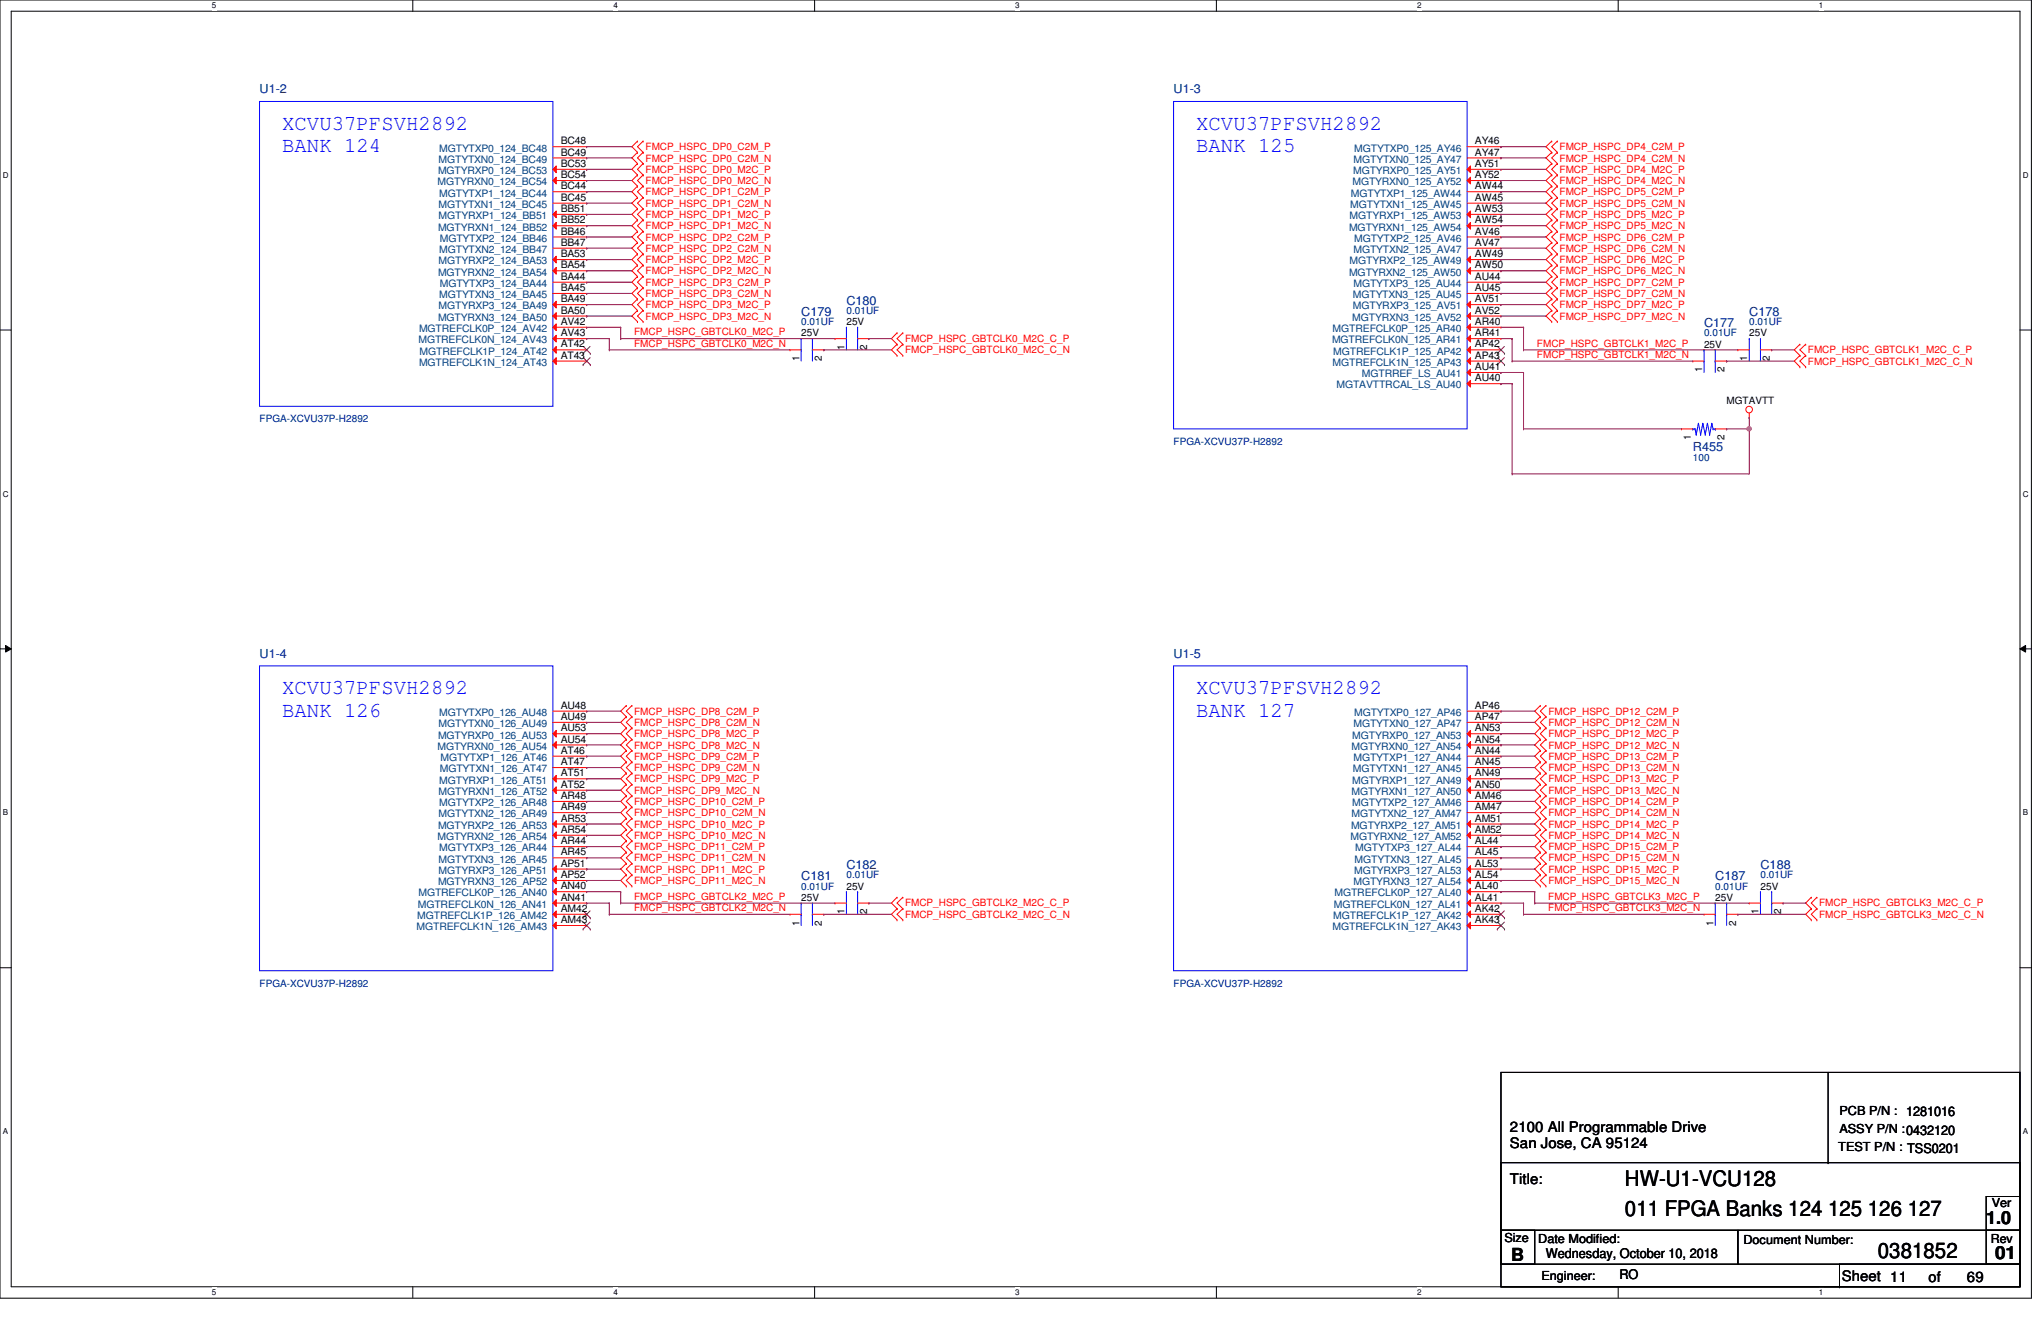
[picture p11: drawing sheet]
<svg xmlns="http://www.w3.org/2000/svg" width="432mm" height="279mm" viewBox="0 0 432 279" stroke-linecap="round" stroke-linejoin="round" font-family="sans-serif">
<path d="M0 0h429.8v274.6h-429.8zM2.4 2.4h425v269.8h-425z" fill="none" stroke="#000" stroke-width=".21"/>
<g fill="#fff">
<path d="M44.8 .3h1v1.9h-1z"/>
<path d="M44.8 272.4h1v1.9h-1z"/>
</g>
<path d="M87.3 0v2.4M87.3 272.2v2.3" fill="none" stroke="#000" stroke-width=".21"/>
<g fill="#fff">
<path d="M129.8 .3h.9v1.9h-.9z"/>
<path d="M129.8 272.4h.9v1.9h-.9z"/>
</g>
<path d="M172.3 0v2.4M172.3 272.2v2.3" fill="none" stroke="#000" stroke-width=".21"/>
<g fill="#fff">
<path d="M214.8 .3h.9v1.9h-.9z"/>
<path d="M214.8 272.4h.9v1.9h-.9z"/>
</g>
<path d="M257.3 0v2.4M257.3 272.2v2.3" fill="none" stroke="#000" stroke-width=".21"/>
<g fill="#fff">
<path d="M299.8 .3h.9v1.9h-.9z"/>
<path d="M299.8 272.4h.9v1.9h-.9z"/>
</g>
<path d="M342.3 0v2.4M342.3 272.2v2.3" fill="none" stroke="#000" stroke-width=".21"/>
<g fill="#fff">
<path d="M384.8 .3h.9v1.9h-.9z"/>
<path d="M384.8 272.4h.9v1.9h-.9z"/>
<path d="M.6 36.1h1.2v1.9h-1.2z"/>
<path d="M427.9 36.1h1.3v1.9h-1.3z"/>
<path d="M.6 103.5h1.2v1.9h-1.2z"/>
<path d="M427.9 103.5h1.3v1.9h-1.3z"/>
</g>
<path d="M0 69.8h2.4M427.4 69.8h2.3" fill="none" stroke="#000" stroke-width=".21"/>
<g fill="#fff">
<path d="M.6 170.9h1.1v1.9h-1.1z"/>
<path d="M427.9 170.9h1.2v1.9h-1.2z"/>
</g>
<path d="M0 137.2h2.4M1.2 136.5l1.2 .7-1.2 .7zM427.4 137.2l1.1-.7v1.4zM427.4 137.2h2.3" fill="none" stroke="#000" stroke-width=".21"/>
<path d="M1.2 136.5l1.2 .7-1.2 .7zM427.4 137.2l1.1-.7v1.4z" fill="#000"/>
<g fill="#fff">
<path d="M.6 238.4h1.1v1.9h-1.1z"/>
<path d="M427.9 238.4h1.2v1.9h-1.2z"/>
</g>
<g fill="none" stroke="#000" stroke-width=".21">
<path d="M0 204.7h2.4M427.4 204.7h2.3M317.5 226.8h109.9v45.4h-109.9zM386.8 226.8v19.1M317.5 245.9h109.9v14.3h-109.9zM386.8 245.9h.1M420.2 253.1h7.2v7.1h-7.2zM317.5 260.2h50.2v7.2h-50.2zM317.5 260.2h7.2v7.2h-7.2zM317.5 272.2h71.7M367.7 260.2h59.7v7.2h-59.7zM389.2 267.4h38.2v4.8h-38.2z"/>
<path d="M389.2 272.2h.1M420.2 260.2h7.2v7.2h-7.2z"/>
</g>
<g fill="none" stroke="#f00" stroke-width=".21">
<path d="M134.9 32.2h.1M134.9 34.6h.1M134.9 37h.1M134.9 39.4h.1M134.9 29.8h.1M134.9 32.2l-1.2 1.2 1.2 1.2M134.9 34.6l-1.2 1.2 1.2 1.2M134.9 37l-1.2 1.2 1.2 1.2M134.9 29.8l-1.2 1.2 1.2 1.2M134.9 39.4l-1.2 1.2 1.2 1.2M136.1 34.6h.1M136.1 32.2h.1"/>
<path d="M136.1 37h.1M136.1 39.4h.1M136.1 29.8h.1M136.1 32.2l-1.2 1.2 1.2 1.2M136.1 34.6l-1.2 1.2 1.2 1.2M136.1 37l-1.2 1.2 1.2 1.2M136.1 29.8l-1.2 1.2 1.2 1.2M136.1 39.4l-1.2 1.2 1.2 1.2M328.3 37h.1M328.3 39.4h.1M328.3 29.8h.1M328.3 32.2h.1"/>
<path d="M328.3 34.6h.1M328.3 37l-1.2 1.2 1.2 1.2M328.3 29.8l-1.2 1.2 1.2 1.2M328.3 32.2l-1.2 1.2 1.2 1.2M328.3 39.4l-1.2 1.2 1.2 1.2M328.3 34.6l-1.2 1.2 1.2 1.2M329.5 39.4h.1M329.5 37h.1M329.5 32.2h.1M329.5 29.8h.1M329.5 34.6h.1M329.5 37l-1.2 1.2 1.2 1.2"/>
<path d="M329.5 29.8l-1.2 1.2 1.2 1.2M329.5 32.2l-1.2 1.2 1.2 1.2M329.5 39.4l-1.2 1.2 1.2 1.2M329.5 34.6l-1.2 1.2 1.2 1.2M134.9 41.8h.1M134.9 44.2h.1M134.9 51.3h.1M134.9 53.7h.1M134.9 46.5h.1M134.9 48.9h.1M134.9 56.1h.1M134.9 58.5h.1"/>
<path d="M134.9 41.8l-1.2 1.2 1.2 1.2M134.9 51.3l-1.2 1.2 1.2 1.2M134.9 44.2l-1.2 1.1 1.2 1.2M134.9 46.5l-1.2 1.3 1.2 1.1M134.9 53.7l-1.2 1.2 1.2 1.2M134.9 56.1l-1.2 1.2 1.2 1.2M134.9 48.9l-1.2 1.2 1.2 1.2M134.9 58.5l-1.2 1.2 1.2 1.2M136.1 44.2h.1M136.1 41.8h.1M136.1 53.7h.1M136.1 51.3h.1"/>
<path d="M136.1 46.5h.1M136.1 48.9h.1M136.1 56.1h.1M136.1 58.5h.1M136.1 41.8l-1.2 1.2 1.2 1.2M136.1 51.3l-1.2 1.2 1.2 1.2M136.1 44.2l-1.2 1.1 1.2 1.2M136.1 46.5l-1.2 1.3 1.2 1.1M136.1 53.7l-1.2 1.2 1.2 1.2M136.1 56.1l-1.2 1.2 1.2 1.2M136.1 48.9l-1.2 1.2 1.2 1.2M136.1 58.5l-1.2 1.2 1.2 1.2"/>
<path d="M328.3 46.5h.1M328.3 48.9h.1M328.3 41.8h.1M328.3 44.2h.1M328.3 56.1h.1M328.3 58.5h.1M328.3 51.3h.1M328.3 53.7h.1M328.3 46.5l-1.2 1.3 1.2 1.1M328.3 41.8l-1.2 1.2 1.2 1.2M328.3 56.1l-1.2 1.2 1.2 1.2M328.3 48.9l-1.2 1.2 1.2 1.2"/>
<path d="M328.3 51.3l-1.2 1.2 1.2 1.2M328.3 44.2l-1.2 1.1 1.2 1.2M328.3 58.5l-1.2 1.2 1.2 1.2M328.3 53.7l-1.2 1.2 1.2 1.2M329.5 48.9h.1M329.5 46.5h.1M329.5 41.8h.1M329.5 44.2h.1M329.5 58.5h.1M329.5 56.1h.1M329.5 51.3h.1M329.5 53.7h.1"/>
<path d="M329.5 46.5l-1.2 1.3 1.2 1.1M329.5 41.8l-1.2 1.2 1.2 1.2M329.5 56.1l-1.2 1.2 1.2 1.2M329.5 48.9l-1.2 1.2 1.2 1.2M329.5 51.3l-1.2 1.2 1.2 1.2M329.5 44.2l-1.2 1.1 1.2 1.2M329.5 58.5l-1.2 1.2 1.2 1.2M329.5 53.7l-1.2 1.2 1.2 1.2M134.9 60.9h.1M134.9 63.2h.1M134.9 65.7h.1M134.9 68h.1"/>
<path d="M134.9 60.9l-1.2 1.2 1.2 1.1M134.9 63.2l-1.2 1.2 1.2 1.3M134.9 65.7l-1.2 1.1 1.2 1.2M136.1 63.2h.1M136.1 60.9h.1M136.1 65.7h.1M136.1 68h.1M136.1 60.9l-1.2 1.2 1.2 1.1M136.1 63.2l-1.2 1.2 1.2 1.3M136.1 65.7l-1.2 1.1 1.2 1.2M189.8 72.8h.1M189.8 75.2h.1"/>
<path d="M189.8 70.4h.1M189.8 72.8l-1.2 1.2 1.2 1.2M189.8 70.4l-1.2 1.2 1.2 1.2M191 75.2h.1M191 72.8h.1M191 70.4h.1M191 72.8l-1.2 1.2 1.2 1.2M191 70.4l-1.2 1.2 1.2 1.2M328.3 65.7h.1M328.3 68h.1M328.3 60.9h.1M328.3 63.2h.1"/>
<path d="M328.3 65.7l-1.2 1.1 1.2 1.2M328.3 60.9l-1.2 1.2 1.2 1.1M328.3 63.2l-1.2 1.2 1.2 1.3M329.5 68h.1M329.5 65.7h.1M329.5 60.9h.1M329.5 63.2h.1M329.5 65.7l-1.2 1.1 1.2 1.2M329.5 60.9l-1.2 1.2 1.2 1.1M329.5 63.2l-1.2 1.2 1.2 1.3M380.8 75.2h.1M380.8 77.6h.1"/>
<path d="M380.8 72.8h.1M380.8 75.2l-1.2 1.2 1.2 1.2M380.8 72.8l-1.2 1.2 1.2 1.2M382 77.6h.1M382 75.2h.1M382 72.8h.1M382 75.2l-1.2 1.2 1.2 1.2M382 72.8l-1.2 1.2 1.2 1.2M370.1 88.3h.1M370.1 87.4v.9M132.5 151.6h.1M132.5 154h.1"/>
<path d="M132.5 149.2h.1M132.5 156.4h.1M132.5 158.7h.1M132.5 151.6l-1.2 1.2 1.2 1.2M132.5 149.2l-1.2 1.2 1.2 1.2M132.5 156.4l-1.2 1.2 1.2 1.1M132.5 154l-1.2 1.2 1.2 1.2M132.5 158.7l-1.2 1.2 1.2 1.3M133.7 154h.1M133.7 151.6h.1M133.7 149.2h.1M133.7 158.7h.1"/>
<path d="M133.7 156.4h.1M133.7 151.6l-1.2 1.2 1.2 1.2M133.7 149.2l-1.2 1.2 1.2 1.2M133.7 156.4l-1.2 1.2 1.2 1.1M133.7 154l-1.2 1.2 1.2 1.2M133.7 158.7l-1.2 1.2 1.2 1.3M310.4 150.4h7.1M310.4 152.8h7.1M317.5 150.4h.1M317.5 152.8h.1M325.9 151.6h.1M325.9 154h.1"/>
<path d="M325.9 149.2h.1M325.9 156.4h.1M325.9 158.7h.1M325.9 151.6l-1.2 1.2 1.2 1.2M325.9 149.2l-1.2 1.2 1.2 1.2M325.9 156.4l-1.2 1.2 1.2 1.1M325.9 154l-1.2 1.2 1.2 1.2M325.9 158.7l-1.2 1.2 1.2 1.3M327.1 154h.1M327.1 151.6h.1M327.1 149.2h.1M327.1 158.7h.1"/>
<path d="M327.1 156.4h.1M327.1 151.6l-1.2 1.2 1.2 1.2M327.1 149.2l-1.2 1.2 1.2 1.2M327.1 156.4l-1.2 1.2 1.2 1.1M327.1 154l-1.2 1.2 1.2 1.2M327.1 158.7l-1.2 1.2 1.2 1.3M132.5 161.2h.1M132.5 163.5h.1M132.5 165.9h.1M132.5 168.3h.1M132.5 170.7h.1M132.5 173.1h.1"/>
<path d="M132.5 175.5h.1M132.5 177.8h.1M132.5 161.2l-1.2 1.1 1.2 1.2M132.5 165.9l-1.2 1.2 1.2 1.2M132.5 163.5l-1.2 1.2 1.2 1.2M132.5 170.7l-1.2 1.2 1.2 1.2M132.5 168.3l-1.2 1.2 1.2 1.2M132.5 175.5l-1.2 1.2 1.2 1.1M132.5 173.1l-1.2 1.2 1.2 1.2M132.5 177.8l-1.2 1.3 1.2 1.2M133.7 163.5h.1M133.7 161.2h.1"/>
<path d="M133.7 168.3h.1M133.7 165.9h.1M133.7 173.1h.1M133.7 170.7h.1M133.7 177.8h.1M133.7 175.5h.1M133.7 161.2l-1.2 1.1 1.2 1.2M133.7 165.9l-1.2 1.2 1.2 1.2M133.7 163.5l-1.2 1.2 1.2 1.2M133.7 170.7l-1.2 1.2 1.2 1.2M133.7 168.3l-1.2 1.2 1.2 1.2M133.7 175.5l-1.2 1.2 1.2 1.1"/>
<path d="M133.7 173.1l-1.2 1.2 1.2 1.2M133.7 177.8l-1.2 1.3 1.2 1.2M325.9 161.2h.1M325.9 163.5h.1M325.9 165.9h.1M325.9 168.3h.1M325.9 170.7h.1M325.9 173.1h.1M325.9 175.5h.1M325.9 177.8h.1M325.9 161.2l-1.2 1.1 1.2 1.2M325.9 165.9l-1.2 1.2 1.2 1.2"/>
<path d="M325.9 163.5l-1.2 1.2 1.2 1.2M325.9 170.7l-1.2 1.2 1.2 1.2M325.9 168.3l-1.2 1.2 1.2 1.2M325.9 175.5l-1.2 1.2 1.2 1.1M325.9 173.1l-1.2 1.2 1.2 1.2M325.9 177.8l-1.2 1.3 1.2 1.2M327.1 163.5h.1M327.1 161.2h.1M327.1 168.3h.1M327.1 165.9h.1M327.1 173.1h.1M327.1 170.7h.1"/>
<path d="M327.1 177.8h.1M327.1 175.5h.1M327.1 161.2l-1.2 1.1 1.2 1.2M327.1 165.9l-1.2 1.2 1.2 1.2M327.1 163.5l-1.2 1.2 1.2 1.2M327.1 170.7l-1.2 1.2 1.2 1.2M327.1 168.3l-1.2 1.2 1.2 1.2M327.1 175.5l-1.2 1.2 1.2 1.1M327.1 173.1l-1.2 1.2 1.2 1.2M327.1 177.8l-1.2 1.3 1.2 1.2M132.5 180.3h.1M132.5 182.6h.1"/>
<path d="M132.5 185h.1M132.5 187.4h.1M132.5 180.3l-1.2 1.1 1.2 1.2M132.5 185l-1.2 1.2 1.2 1.2M132.5 182.6l-1.2 1.2 1.2 1.2M133.7 182.6h.1M133.7 180.3h.1M133.7 187.4h.1M133.7 185h.1M133.7 180.3l-1.2 1.1 1.2 1.2M133.7 185l-1.2 1.2 1.2 1.2M133.7 182.6l-1.2 1.2 1.2 1.2"/>
<path d="M189.8 192.2h.1M189.8 194.6h.1M189.8 189.8h.1M189.8 192.2l-1.2 1.2 1.2 1.2M189.8 189.8l-1.2 1.2 1.2 1.2M191 194.6h.1M191 192.2h.1M191 189.8h.1M191 192.2l-1.2 1.2 1.2 1.2M191 189.8l-1.2 1.2 1.2 1.2M325.9 180.3h.1M325.9 182.6h.1"/>
<path d="M325.9 185h.1M325.9 187.4h.1M325.9 180.3l-1.2 1.1 1.2 1.2M325.9 185l-1.2 1.2 1.2 1.2M325.9 182.6l-1.2 1.2 1.2 1.2M327.1 182.6h.1M327.1 180.3h.1M327.1 187.4h.1M327.1 185h.1M327.1 180.3l-1.2 1.1 1.2 1.2M327.1 185l-1.2 1.2 1.2 1.2M327.1 182.6l-1.2 1.2 1.2 1.2"/>
<path d="M383.2 192.2h.1M383.2 194.6h.1M383.2 189.8h.1M383.2 192.2l-1.2 1.2 1.2 1.2M383.2 189.8l-1.2 1.2 1.2 1.2M384.4 194.6h.1M384.4 192.2h.1M384.4 189.8h.1M384.4 192.2l-1.2 1.2 1.2 1.2M384.4 189.8l-1.2 1.2 1.2 1.2"/>
<circle cx="370.1" cy="86.6" r=".7"/>
</g>
<path d="M248.3 140.8h62.1v64.5h-62.1z" fill="none" stroke="#00f" stroke-width=".21"/>
<path d="M310.4 155.2l.7-.7v1.4z" fill="#f00"/>
<path d="M310.4 155.2l.7-.7v1.4zM310.4 155.2h7.1M317.5 155.2h.1" fill="none" stroke="#f00" stroke-width=".21"/>
<path d="M310.4 157.6l.7-.8v1.5z" fill="#f00"/>
<path d="M310.4 157.6l.7-.8v1.5zM310.4 157.6h7.1M310.4 159.9h7.1M317.5 157.6h.1M317.5 159.9h.1M310.4 162.3h7.1M317.5 162.3h.1" fill="none" stroke="#f00" stroke-width=".21"/>
<path d="M310.4 164.7l.7-.7v1.4z" fill="#f00"/>
<path d="M310.4 164.7l.7-.7v1.4zM310.4 164.7h7.1M317.5 164.7h.1" fill="none" stroke="#f00" stroke-width=".21"/>
<path d="M310.4 167.1l.7-.7v1.5z" fill="#f00"/>
<path d="M310.4 167.1l.7-.7v1.5zM310.4 167.1h7.1M310.4 169.5h7.1M310.4 171.9h7.1M317.5 167.1h.1M317.5 169.5h.1M317.5 171.9h.1" fill="none" stroke="#f00" stroke-width=".21"/>
<path d="M310.4 174.3l.7-.7v1.4z" fill="#f00"/>
<path d="M310.4 174.3l.7-.7v1.4zM310.4 174.3h7.1M317.5 174.3h.1" fill="none" stroke="#f00" stroke-width=".21"/>
<path d="M310.4 176.7l.7-.8v1.5z" fill="#f00"/>
<path d="M310.4 176.7l.7-.8v1.5zM310.4 176.7h7.1M310.4 179.1h7.1M317.5 176.7h.1M317.5 179.1h.1M310.4 181.4h7.1M317.5 181.4h.1" fill="none" stroke="#f00" stroke-width=".21"/>
<path d="M310.4 183.8l.7-.7v1.4z" fill="#f00"/>
<path d="M310.4 183.8l.7-.7v1.4zM310.4 183.8h7.1M317.5 183.8h.1" fill="none" stroke="#f00" stroke-width=".21"/>
<path d="M310.4 186.2l.7-.7v1.4z" fill="#f00"/>
<path d="M310.4 186.2l.7-.7v1.4zM310.4 186.2h7.1M317.5 186.2h.1" fill="none" stroke="#f00" stroke-width=".21"/>
<path d="M310.4 188.6l.7-.7v1.4z" fill="#f00"/>
<path d="M310.4 188.6l.7-.7v1.4zM310.4 188.6h7.1M317.5 188.6h.1" fill="none" stroke="#f00" stroke-width=".21"/>
<path d="M310.4 191l.7-.7v1.4z" fill="#f00"/>
<path d="M310.4 191l.7-.7v1.4zM310.4 191h7.1M317.5 191h.1" fill="none" stroke="#f00" stroke-width=".21"/>
<path d="M310.4 193.4l.7-.7v1.4z" fill="#f00"/>
<path d="M310.4 193.4l.7-.7v1.4zM310.4 193.4h7.1M317.5 193.4h.1" fill="none" stroke="#f00" stroke-width=".21"/>
<path d="M316.8 194.1h.1M316.8 192.7l1.5 1.4M318.3 192.7l-1.5 1.4M318.3 194.1h.1" fill="none" stroke="#804000" stroke-width=".21"/>
<path d="M310.4 195.7l.7-.7v1.5z" fill="#f00"/>
<g fill="none" stroke="#f00" stroke-width=".21">
<path d="M355.7 90.7h.1M355.7 90.7h2.4M362.9 90.7h2.4M365.3 90.7h.1M117 150.4h7.1M117 152.8h7.1M124.1 150.4h.1M124.1 152.8h.1M176.7 191h.1M176.7 191h2.4M181.4 191h2.4M183.8 191h.1"/>
<path d="M310.4 195.7l.7-.7v1.5zM310.4 195.7h7.1M317.5 195.7h.1"/>
</g>
<path d="M316.8 196.5h.1M316.8 195l1.5 1.5M318.3 195l-1.5 1.5M318.3 196.5h.1" fill="none" stroke="#804000" stroke-width=".21"/>
<g fill="none" stroke="#00f" stroke-width=".21">
<path d="M358.1 90.7h.1M358.1 90.7h.5M358.6 90.7h.1M358.6 90.7l.3 1.2M358.9 91.9h.1M359.3 89.5h.1M359.3 89.5l-.4 2.4M359.3 89.5l.5 2.4M359.8 91.9h.1M360.3 89.5h.1M360.3 89.5l.5 2.4M360.3 89.5l-.5 2.4"/>
<path d="M360.8 91.9h.1M361.2 89.5h.1M361.2 89.5l.5 2.4M361.2 89.5l-.4 2.4M361.7 91.9h.1M362.2 89.5h.1M362.2 89.5l.2 1.2M362.2 89.5l-.5 2.4M362.4 90.7h.1M362.4 90.7h.5M362.9 90.7h.1M54.9 140.8h62.1v64.5h-62.1z"/>
<path d="M179.1 191h.1M179.1 188.6h.1M179.1 188.6v4.8M181.4 191h.1M181.4 188.6h.1M181.4 188.6v4.8"/>
</g>
<path d="M117 155.2l.7-.7v1.4z" fill="#f00"/>
<path d="M117 155.2l.7-.7v1.4zM117 155.2h7.1M124.1 155.2h.1" fill="none" stroke="#f00" stroke-width=".21"/>
<path d="M117 157.6l.7-.8v1.5z" fill="#f00"/>
<path d="M117 157.6l.7-.8v1.5zM117 157.6h7.1M117 159.9h7.1M124.1 157.6h.1M124.1 159.9h.1M117 162.3h7.1M124.1 162.3h.1" fill="none" stroke="#f00" stroke-width=".21"/>
<path d="M117 164.7l.7-.7v1.4z" fill="#f00"/>
<path d="M117 164.7l.7-.7v1.4zM117 164.7h7.1M124.1 164.7h.1" fill="none" stroke="#f00" stroke-width=".21"/>
<path d="M117.7 166.4v1.5l-.7-.8z" fill="#f00"/>
<path d="M117 167.1h7.1M117 169.5h7.1M117 171.9h7.1M117.7 166.4v1.5l-.7-.8zM124.1 167.1h.1M124.1 169.5h.1M124.1 171.9h.1" fill="none" stroke="#f00" stroke-width=".21"/>
<path d="M117 174.3l.7-.7v1.4z" fill="#f00"/>
<path d="M117 174.3l.7-.7v1.4zM117 174.3h7.1M124.1 174.3h.1" fill="none" stroke="#f00" stroke-width=".21"/>
<path d="M117.7 175.9v1.5l-.7-.7z" fill="#f00"/>
<path d="M117 176.7h7.1M117 179.1h7.1M117.7 175.9v1.5l-.7-.7zM124.1 176.7h.1M124.1 179.1h.1M117 181.4h7.1M124.1 181.4h.1" fill="none" stroke="#f00" stroke-width=".21"/>
<path d="M117 183.8l.7-.7v1.4z" fill="#f00"/>
<path d="M117 183.8l.7-.7v1.4zM117 183.8h7.1M124.1 183.8h.1" fill="none" stroke="#f00" stroke-width=".21"/>
<path d="M117.7 185.5v1.4l-.7-.7z" fill="#f00"/>
<path d="M117 186.2h7.1M117.7 185.5v1.4l-.7-.7zM124.1 186.2h.1" fill="none" stroke="#f00" stroke-width=".21"/>
<path d="M117 188.6l.7-.7v1.4z" fill="#f00"/>
<path d="M117 188.6l.7-.7v1.4zM117 188.6h7.1M124.1 188.6h.1" fill="none" stroke="#f00" stroke-width=".21"/>
<path d="M117 191l.7-.7v1.4z" fill="#f00"/>
<path d="M117 191l.7-.7v1.4zM117 191h7.1M124.1 191h.1" fill="none" stroke="#f00" stroke-width=".21"/>
<path d="M117 193.4l.7-.7v1.4z" fill="#f00"/>
<path d="M117 193.4l.7-.7v1.4zM117 193.4h7.1M124.1 193.4h.1" fill="none" stroke="#f00" stroke-width=".21"/>
<path d="M123.4 194.1h.1M123.4 192.7l1.5 1.4M124.8 192.7l-1.4 1.4M124.9 194.1h.1" fill="none" stroke="#804000" stroke-width=".21"/>
<path d="M117.7 195v1.5l-.7-.8z" fill="#f00"/>
<g fill="none" stroke="#f00" stroke-width=".21">
<path d="M310.4 31h7.1M310.4 33.4h7.1M317.5 31h.1M317.5 33.4h.1M176.7 71.6h.1M176.7 71.6h2.4M181.4 71.6h2.4M183.8 71.6h.1M117 195.7h7.1M117.7 195v1.5l-.7-.8zM124.1 195.7h.1M167.1 193.4h.1"/>
<path d="M167.1 193.4h2.4M171.9 193.4h2.4M174.3 193.4h.1M370.1 191h.1M370.1 191h2.3M374.8 191h2.4M377.2 191h.1"/>
</g>
<path d="M123.4 196.5h.1M123.4 195l1.5 1.5M124.8 195l-1.4 1.5M124.9 196.5h.1" fill="none" stroke="#804000" stroke-width=".21"/>
<g fill="none" stroke="#00f" stroke-width=".21">
<path d="M248.3 21.5h62.1v69.2h-62.1zM179.1 71.6h.1M179.1 69.2h.1M179.1 69.2v4.8M181.4 71.6h.1M181.4 69.2h.1M181.4 69.2v4.8M169.5 193.4h.1M169.5 191h.1M169.5 191v4.7M171.9 193.4h.1M171.9 191h.1"/>
<path d="M171.9 191v4.7M372.4 191h.1M372.4 188.6h.1M372.4 188.6v4.8M374.8 191h.1M374.8 188.6h.1M374.8 188.6v4.8"/>
</g>
<path d="M310.4 35.8l.7-.7v1.4z" fill="#f00"/>
<path d="M310.4 35.8l.7-.7v1.4zM310.4 35.8h7.1M317.5 35.8h.1" fill="none" stroke="#f00" stroke-width=".21"/>
<path d="M310.4 38.2l.7-.7v1.4z" fill="#f00"/>
<path d="M310.4 38.2l.7-.7v1.4zM310.4 38.2h7.1M317.5 38.2h.1M310.4 40.6h7.1M310.4 43h7.1M317.5 40.6h.1M317.5 43h.1" fill="none" stroke="#f00" stroke-width=".21"/>
<path d="M310.4 45.3l.7-.7v1.5z" fill="#f00"/>
<path d="M310.4 45.3l.7-.7v1.5zM310.4 45.3h7.1M317.5 45.3h.1" fill="none" stroke="#f00" stroke-width=".21"/>
<path d="M310.4 47.8l.7-.8v1.5z" fill="#f00"/>
<path d="M310.4 47.8l.7-.8v1.5zM310.4 47.8h7.1M310.4 50.1h7.1M310.4 52.5h7.1M317.5 47.8h.1M317.5 50.1h.1M317.5 52.5h.1" fill="none" stroke="#f00" stroke-width=".21"/>
<path d="M310.4 54.9l.7-.7v1.4z" fill="#f00"/>
<path d="M310.4 54.9l.7-.7v1.4zM310.4 54.9h7.1M317.5 54.9h.1" fill="none" stroke="#f00" stroke-width=".21"/>
<path d="M310.4 57.3l.7-.7v1.4z" fill="#f00"/>
<path d="M310.4 57.3l.7-.7v1.4zM310.4 57.3h7.1M310.4 59.7h7.1M317.5 57.3h.1M317.5 59.7h.1M310.4 62.1h7.1M317.5 62.1h.1" fill="none" stroke="#f00" stroke-width=".21"/>
<path d="M310.4 64.4l.7-.7v1.5z" fill="#f00"/>
<path d="M310.4 64.4l.7-.7v1.5zM310.4 64.4h7.1M317.5 64.4h.1" fill="none" stroke="#f00" stroke-width=".21"/>
<path d="M310.4 66.8l.7-.7v1.5z" fill="#f00"/>
<path d="M310.4 66.8l.7-.7v1.5zM310.4 66.8h7.1M317.5 66.8h.1" fill="none" stroke="#f00" stroke-width=".21"/>
<path d="M310.4 69.2l.7-.7v1.4z" fill="#f00"/>
<path d="M310.4 69.2l.7-.7v1.4zM310.4 69.2h7.1M317.5 69.2h.1" fill="none" stroke="#f00" stroke-width=".21"/>
<path d="M310.4 71.6l.7-.7v1.4z" fill="#f00"/>
<path d="M310.4 71.6l.7-.7v1.4zM310.4 71.6h7.1M317.5 71.6h.1" fill="none" stroke="#f00" stroke-width=".21"/>
<path d="M310.4 74l.7-.7v1.4z" fill="#f00"/>
<path d="M310.4 74l.7-.7v1.4zM310.4 74h7.1M317.5 74h.1" fill="none" stroke="#f00" stroke-width=".21"/>
<path d="M316.8 74.8h.1M316.8 73.3l1.5 1.5M318.3 73.3l-1.5 1.5M318.3 74.8h.1" fill="none" stroke="#804000" stroke-width=".21"/>
<path d="M310.4 76.4l.7-.8v1.5z" fill="#f00"/>
<path d="M310.4 76.4l.7-.8v1.5zM310.4 76.4h7.1M317.5 76.4h.1" fill="none" stroke="#f00" stroke-width=".21"/>
<path d="M316.8 77.1h.1M316.8 75.6l1.5 1.5M318.3 75.6l-1.5 1.5M318.3 77.1h.1" fill="none" stroke="#804000" stroke-width=".21"/>
<path d="M310.4 78.8l.7-.7v1.4z" fill="#f00"/>
<path d="M310.4 78.8l.7-.7v1.4zM310.4 78.8h7.1M317.5 78.8h.1" fill="none" stroke="#f00" stroke-width=".21"/>
<path d="M310.4 81.2l.7-.8v1.5z" fill="#f00"/>
<g fill="none" stroke="#f00" stroke-width=".21">
<path d="M117 31h7.1M117 33.4h7.1M124.1 31h.1M124.1 33.4h.1M167.1 74h.1M167.1 74h2.4M171.9 74h2.4M174.3 74h.1M358.1 76.4h.1M358.1 76.4h2.4M362.9 76.4h2.4M365.3 76.4h.1"/>
<path d="M367.7 74h.1M367.7 74h2.4M372.4 74h2.4M374.8 74h.1M310.4 81.2l.7-.8v1.5zM310.4 81.2h7.1M317.5 81.2h.1M360.5 193.4h.1M360.5 193.4h2.4M365.3 193.4h2.4M367.7 193.4h.1"/>
</g>
<g fill="none" stroke="#00f" stroke-width=".21">
<path d="M54.9 21.5h62.1v64.4h-62.1zM169.5 74h.1M169.5 71.6h.1M169.5 71.6v4.8M171.9 74h.1M171.9 71.6h.1M171.9 71.6v4.8M360.5 76.4h.1M360.5 74h.1M360.5 74v4.8M362.9 76.4h.1M362.9 74h.1"/>
<path d="M362.9 74v4.8M370.1 74h.1M370.1 71.6h.1M370.1 71.6v4.8M372.4 74h.1M372.4 71.6h.1M372.4 71.6v4.8M362.9 193.4h.1M362.9 191h.1M362.9 191v4.7M365.3 193.4h.1M365.3 191h.1"/>
<path d="M365.3 191v4.7"/>
</g>
<path d="M117 35.8l.7-.7v1.4z" fill="#f00"/>
<path d="M117 35.8l.7-.7v1.4zM117 35.8h7.1M124.1 35.8h.1" fill="none" stroke="#f00" stroke-width=".21"/>
<path d="M117 38.2l.7-.7v1.4z" fill="#f00"/>
<path d="M117 38.2l.7-.7v1.4zM117 38.2h7.1M124.1 38.2h.1M117 40.6h7.1M117 43h7.1M124.1 40.6h.1M124.1 43h.1" fill="none" stroke="#f00" stroke-width=".21"/>
<path d="M117 45.3l.7-.7v1.5z" fill="#f00"/>
<path d="M117 45.3l.7-.7v1.5zM117 45.3h7.1M124.1 45.3h.1" fill="none" stroke="#f00" stroke-width=".21"/>
<path d="M117 47.8l.7-.8v1.5z" fill="#f00"/>
<path d="M117 47.8l.7-.8v1.5zM117 47.8h7.1M117 50.1h7.1M117 52.5h7.1M124.1 47.8h.1M124.1 50.1h.1M124.1 52.5h.1" fill="none" stroke="#f00" stroke-width=".21"/>
<path d="M117 54.9l.7-.7v1.4z" fill="#f00"/>
<path d="M117 54.9l.7-.7v1.4zM117 54.9h7.1M124.1 54.9h.1" fill="none" stroke="#f00" stroke-width=".21"/>
<path d="M117 57.3l.7-.7v1.4z" fill="#f00"/>
<path d="M117 57.3l.7-.7v1.4zM117 57.3h7.1M117 59.7h7.1M124.1 57.3h.1M124.1 59.7h.1M117 62.1h7.1M124.1 62.1h.1" fill="none" stroke="#f00" stroke-width=".21"/>
<path d="M117 64.4l.7-.7v1.5z" fill="#f00"/>
<path d="M117 64.4l.7-.7v1.5zM117 64.4h7.1M124.1 64.4h.1" fill="none" stroke="#f00" stroke-width=".21"/>
<path d="M117 66.8l.7-.7v1.5z" fill="#f00"/>
<path d="M117 66.8l.7-.7v1.5zM117 66.8h7.1M124.1 66.8h.1" fill="none" stroke="#f00" stroke-width=".21"/>
<path d="M117 69.2l.7-.7v1.4z" fill="#f00"/>
<path d="M117 69.2l.7-.7v1.4zM117 69.2h7.1M124.1 69.2h.1" fill="none" stroke="#f00" stroke-width=".21"/>
<path d="M117 71.6l.7-.7v1.4z" fill="#f00"/>
<path d="M117 71.6l.7-.7v1.4zM117 71.6h7.1M124.1 71.6h.1" fill="none" stroke="#f00" stroke-width=".21"/>
<path d="M117 74l.7-.7v1.4z" fill="#f00"/>
<path d="M117 74l.7-.7v1.4zM117 74h7.1M124.1 74h.1" fill="none" stroke="#f00" stroke-width=".21"/>
<path d="M123.4 74.8h.1M123.4 73.3l1.5 1.5M124.8 73.3l-1.4 1.5M124.9 74.8h.1" fill="none" stroke="#804000" stroke-width=".21"/>
<path d="M117 76.4l.7-.8v1.5z" fill="#f00"/>
<path d="M117 76.4l.7-.8v1.5zM117 76.4h7.1M124.1 76.4h.1" fill="none" stroke="#f00" stroke-width=".21"/>
<path d="M123.4 77.1h.1M123.4 75.6l1.5 1.5M124.8 75.6l-1.4 1.5M124.9 77.1h.1" fill="none" stroke="#804000" stroke-width=".21"/>
<path d="M319.9 81.2h.1M319.9 81.2v19M370.1 88.3h.1M370.1 88.3v2.4M319.9 100.2h.1M319.9 100.2h50.2" fill="none" stroke="#800040" stroke-width=".21"/>
<circle cx="370" cy="90.7" r=".46" fill="#f0f"/>
<circle cx="370" cy="90.7" r=".46" fill="none" stroke="#f0f" stroke-width=".21"/>
<g fill="none" stroke="#800040" stroke-width=".21">
<path d="M124.1 38.2h.1M124.1 35.8h.1M124.1 33.4h.1M124.1 31h.1M124.1 38.2h9.6M124.1 35.8h9.6M124.1 33.4h9.6M124.1 31h9.6M317.5 33.4h.1M317.5 31h.1M317.5 35.8h.1M317.5 38.2h.1"/>
<path d="M317.5 38.2h9.6M317.5 35.8h9.6M317.5 33.4h9.6M317.5 31h9.6M124.1 40.6h.1M124.1 45.3h.1M124.1 47.8h.1M124.1 43h.1M124.1 54.9h.1M124.1 57.3h.1M124.1 52.5h.1M124.1 50.1h.1"/>
<path d="M124.1 59.7h.1M124.1 40.6h9.6M124.1 45.3h9.6M124.1 47.8h9.6M124.1 43h9.6M124.1 54.9h9.6M124.1 57.3h9.6M124.1 52.5h9.6M124.1 50.1h9.6M124.1 59.7h9.6M317.5 54.9h.1M317.5 57.3h.1"/>
<path d="M317.5 52.5h.1M317.5 50.1h.1M317.5 59.7h.1M317.5 43h.1M317.5 40.6h.1M317.5 45.3h.1M317.5 47.8h.1M317.5 40.6h9.6M317.5 45.3h9.6M317.5 47.8h9.6M317.5 43h9.6M317.5 54.9h9.6"/>
<path d="M317.5 57.3h9.6M317.5 52.5h9.6M317.5 50.1h9.6M317.5 59.7h9.6M124.1 66.8h.1M124.1 64.4h.1M124.1 62.1h.1M124.1 69.2h.1M124.1 71.6h.1M124.1 66.8h9.6M124.1 64.4h9.6M124.1 62.1h9.6"/>
<path d="M124.1 69.2h7.2M124.1 71.6h4.8M128.9 71.6h.1M128.9 74h.1M128.9 74h38.2M128.9 71.6v2.4M131.3 69.2h.1M131.3 71.6h.1M131.3 71.6h45.4M131.3 69.2v2.4M174.3 74h.1M174.3 74h14.3"/>
<path d="M183.8 71.6h.1M183.8 71.6h4.8M317.5 78.8h.1M317.5 64.4h.1M317.5 66.8h.1M317.5 62.1h.1M317.5 78.8h4.8M317.5 66.8h9.6M317.5 64.4h9.6M317.5 62.1h9.6M317.5 69.2h4.8M317.5 71.6h2.4"/>
<path d="M319.9 76.4h.1M319.9 71.6h.1M319.9 76.4h38.2M319.9 71.6v4.8M322.3 78.8h.1M322.3 74h.1M322.3 69.2h.1M322.3 74h45.4M322.3 69.2v4.8M322.3 78.8v11.9M365.3 76.4h.1M365.3 76.4h14.3"/>
<path d="M374.8 74h.1M374.8 74h4.8M317.5 81.2h.1M317.5 81.2h2.4M322.3 90.7h.1M322.3 90.7h33.4M365.3 90.7h.1M365.3 90.7h4.8M370.1 90.7h.1M370.1 90.7v9.5M124.1 155.2h.1M124.1 157.6h.1"/>
<path d="M124.1 159.9h.1M124.1 150.4h.1M124.1 152.8h.1M124.1 155.2h7.2M124.1 157.6h7.2M124.1 159.9h7.2M124.1 150.4h7.2M124.1 152.8h7.2M317.5 155.2h.1M317.5 157.6h.1M317.5 159.9h.1M317.5 150.4h.1"/>
<path d="M317.5 152.8h.1M317.5 155.2h7.2M317.5 157.6h7.2M317.5 159.9h7.2M317.5 150.4h7.2M317.5 152.8h7.2M124.1 167.1h.1M124.1 164.7h.1M124.1 162.3h.1M124.1 174.3h.1M124.1 171.9h.1M124.1 169.5h.1"/>
<path d="M124.1 179.1h.1M124.1 176.7h.1M124.1 167.1h7.2M124.1 164.7h7.2M124.1 162.3h7.2M124.1 174.3h7.2M124.1 171.9h7.2M124.1 169.5h7.2M124.1 179.1h7.2M124.1 176.7h7.2M317.5 167.1h.1M317.5 164.7h.1"/>
<path d="M317.5 162.3h.1M317.5 174.3h.1M317.5 171.9h.1M317.5 169.5h.1M317.5 179.1h.1M317.5 176.7h.1M317.5 167.1h7.2M317.5 164.7h7.2M317.5 162.3h7.2M317.5 174.3h7.2M317.5 171.9h7.2M317.5 169.5h7.2"/>
<path d="M317.5 179.1h7.2M317.5 176.7h7.2M124.1 181.4h.1M124.1 186.2h.1M124.1 183.8h.1M124.1 188.6h.1M124.1 191h.1M124.1 181.4h7.2M124.1 186.2h7.2M124.1 183.8h7.2M124.1 188.6h7.2M124.1 191h4.8"/>
<path d="M128.9 191h.1M128.9 193.4h.1M128.9 191v2.4M128.9 193.4h38.2M131.3 188.6h.1M131.3 191h.1M131.3 188.6v2.4M131.3 191h45.4M174.3 193.4h.1M174.3 193.4h14.3M183.8 191h.1M183.8 191h4.8"/>
<path d="M317.5 181.4h.1M317.5 186.2h.1M317.5 183.8h.1M317.5 188.6h.1M317.5 191h.1M317.5 181.4h7.2M317.5 186.2h7.2M317.5 183.8h7.2M317.5 188.6h7.2M317.5 191h4.8M322.3 191h.1M322.3 193.4h.1"/>
<path d="M322.3 191v2.4M322.3 193.4h38.2M324.7 188.6h.1M324.7 191h.1M324.7 191h45.4M324.7 188.6v2.4M367.7 193.4h.1M367.7 193.4h14.3M377.2 191h.1M377.2 191h4.8"/>
</g>
<circle cx="370" cy="90.7" r=".46" fill="#f0f"/>
<circle cx="370" cy="90.7" r=".46" fill="none" stroke="#f0f" stroke-width=".21"/>
<g font-size="4.5" fill="#00f">
<text x="59.7" y="27.5">XCVU37PFSVH2892</text>
<text x="253.1" y="27.5">XCVU37PFSVH2892</text>
<text x="59.7" y="32.2">BANK 124</text>
<text x="253.1" y="32.2">BANK 125</text>
<text x="59.7" y="146.9">XCVU37PFSVH2892</text>
<text x="253.1" y="146.9">XCVU37PFSVH2892</text>
<text x="59.7" y="151.6">BANK 126</text>
<text x="253.1" y="151.6">BANK 127</text>
</g>
<g font-size="4.5">
<text x="343.8" y="250.9">HW-U1-VCU128</text>
<text x="343.8" y="257.1">011 FPGA Banks 124 125 126 127</text>
<text x="397.3" y="266">0381852</text>
</g>
<g font-size="3.8">
<text x="420.2" y="259">1.0</text>
<text x="319.7" y="266.6">B</text>
<text x="422.1" y="266.4">01</text>
</g>
<g font-size="3.1">
<text x="319.4" y="239.4">2100 All Programmable Drive</text>
<text x="319.4" y="242.7">San Jose, CA 95124</text>
<text x="319.4" y="250.4">Title:</text>
<text x="389.6" y="270.9">Sheet 11</text>
<text x="408" y="271.1">of</text>
<text x="416.1" y="271.1">69</text>
</g>
<g font-size="2.8">
<text x="327.1" y="266.1">Wednesday, October 10, 2018</text>
<text x="342.6" y="270.4">RO</text>
</g>
<g font-size="2.6" fill="#000080">
<text x="54.9" y="19.8">U1-2</text>
<text x="248.3" y="19.8">U1-3</text>
<text x="179.1" y="64.4">C180</text>
<text x="169.5" y="66.8">C179</text>
<text x="360.5" y="69.2">C177</text>
<text x="370.1" y="66.8">C178</text>
<text x="358.1" y="95.5">R455</text>
<text x="54.9" y="139.1">U1-4</text>
<text x="248.3" y="139.1">U1-5</text>
<text x="179.1" y="183.8">C182</text>
<text x="372.4" y="183.8">C188</text>
<text x="169.5" y="186.2">C181</text>
<text x="362.9" y="186.2">C187</text>
</g>
<g font-size="2.6">
<text x="389.2" y="235.9">PCB P/N : 1281016</text>
<text x="389.2" y="239.7">ASSY P/N :0432120</text>
<text x="388.9" y="243.5">TEST P/N : TSS0201</text>
<text x="421.4" y="255.2">Ver</text>
<text x="318.3" y="262.6">Size</text>
<text x="325.4" y="262.8">Date Modified:</text>
<text x="368.9" y="263.1">Document Number:</text>
<text x="421.2" y="262.8">Rev</text>
<text x="326.1" y="270.7">Engineer:</text>
</g>
<g font-size="2.2" fill="#004080">
<text x="92.8" y="34.4">MGTYTXN0_124_BC49</text>
<text x="92.9" y="32">MGTYTXP0_124_BC48</text>
<text x="286.4" y="34.4">MGTYTXN0_125_AY47</text>
<text x="286.5" y="32">MGTYTXP0_125_AY46</text>
<text x="92.5" y="39.2">MGTYRXN0_124_BC54</text>
<text x="92.7" y="36.8">MGTYRXP0_124_BC53</text>
<text x="92.9" y="41.6">MGTYTXP1_124_BC44</text>
<text x="285.8" y="41.6">MGTYTXP1_125_AW44</text>
<text x="286.1" y="39.2">MGTYRXN0_125_AY52</text>
<text x="286.3" y="36.8">MGTYRXP0_125_AY51</text>
<text x="92.8" y="44">MGTYTXN1_124_BC45</text>
<text x="92.8" y="46.4">MGTYRXP1_124_BB51</text>
<text x="285.5" y="46.4">MGTYRXP1_125_AW53</text>
<text x="285.7" y="44">MGTYTXN1_125_AW45</text>
<text x="92.7" y="48.8">MGTYRXN1_124_BB52</text>
<text x="92.9" y="53.5">MGTYTXN2_124_BB47</text>
<text x="93" y="51.1">MGTYTXP2_124_BB46</text>
<text x="285.4" y="48.8">MGTYRXN1_125_AW54</text>
<text x="286.3" y="53.5">MGTYTXN2_125_AV47</text>
<text x="286.5" y="51.1">MGTYTXP2_125_AV46</text>
<text x="92.7" y="58.3">MGTYRXN2_124_BA54</text>
<text x="92.8" y="55.9">MGTYRXP2_124_BA53</text>
<text x="285.4" y="58.3">MGTYRXN2_125_AW50</text>
<text x="285.5" y="55.9">MGTYRXP2_125_AW49</text>
<text x="92.8" y="65.4">MGTYRXP3_124_BA49</text>
<text x="92.9" y="63.1">MGTYTXN3_124_BA45</text>
<text x="93" y="60.7">MGTYTXP3_124_BA44</text>
<text x="286.2" y="63.1">MGTYTXN3_125_AU45</text>
<text x="286.2" y="65.4">MGTYRXP3_125_AV51</text>
<text x="286.3" y="60.7">MGTYTXP3_125_AU44</text>
<text x="88.6" y="70.2">MGTREFCLK0P_124_AV42</text>
<text x="92.7" y="67.9">MGTYRXN3_124_BA50</text>
<text x="281.9" y="70.2">MGTREFCLK0P_125_AR40</text>
<text x="286.1" y="67.9">MGTYRXN3_125_AV52</text>
<text x="88.5" y="72.6">MGTREFCLK0N_124_AV43</text>
<text x="88.6" y="77.4">MGTREFCLK1N_124_AT43</text>
<text x="88.8" y="75">MGTREFCLK1P_124_AT42</text>
<text x="281.8" y="72.6">MGTREFCLK0N_125_AR41</text>
<text x="281.9" y="77.4">MGTREFCLK1N_125_AP43</text>
<text x="282.1" y="75">MGTREFCLK1P_125_AP42</text>
<text x="282.7" y="82.2">MGTAVTTRCAL_LS_AU40</text>
<text x="288.1" y="79.8">MGTRREF_LS_AU41</text>
<text x="92.8" y="153.8">MGTYTXN0_126_AU49</text>
<text x="92.9" y="151.4">MGTYTXP0_126_AU48</text>
<text x="286.3" y="153.8">MGTYTXN0_127_AP47</text>
<text x="286.5" y="151.4">MGTYTXP0_127_AP46</text>
<text x="92.5" y="158.6">MGTYRXN0_126_AU54</text>
<text x="92.7" y="156.2">MGTYRXP0_126_AU53</text>
<text x="93.2" y="161">MGTYTXP1_126_AT46</text>
<text x="286" y="158.6">MGTYRXN0_127_AN54</text>
<text x="286.1" y="156.2">MGTYRXP0_127_AN53</text>
<text x="286.3" y="161">MGTYTXP1_127_AN44</text>
<text x="92.9" y="165.7">MGTYRXP1_126_AT51</text>
<text x="93" y="163.4">MGTYTXN1_126_AT47</text>
<text x="286.1" y="165.7">MGTYRXP1_127_AN49</text>
<text x="286.2" y="163.4">MGTYTXN1_127_AN45</text>
<text x="92.8" y="168.1">MGTYRXN1_126_AT52</text>
<text x="92.8" y="172.9">MGTYTXN2_126_AR49</text>
<text x="92.9" y="170.5">MGTYTXP2_126_AR48</text>
<text x="286" y="168.1">MGTYRXN1_127_AN50</text>
<text x="286" y="172.9">MGTYTXN2_127_AM47</text>
<text x="286.1" y="170.5">MGTYTXP2_127_AM46</text>
<text x="92.5" y="177.7">MGTYRXN2_126_AR54</text>
<text x="92.7" y="175.3">MGTYRXP2_126_AR53</text>
<text x="285.7" y="177.7">MGTYRXN2_127_AM52</text>
<text x="285.8" y="175.3">MGTYRXP2_127_AM51</text>
<text x="92.8" y="182.5">MGTYTXN3_126_AR45</text>
<text x="92.8" y="184.8">MGTYRXP3_126_AP51</text>
<text x="92.9" y="180.1">MGTYTXP3_126_AR44</text>
<text x="286.5" y="184.8">MGTYRXP3_127_AL53</text>
<text x="286.6" y="182.5">MGTYTXN3_127_AL45</text>
<text x="286.7" y="180.1">MGTYTXP3_127_AL44</text>
<text x="88.5" y="189.6">MGTREFCLK0P_126_AN40</text>
<text x="92.7" y="187.2">MGTYRXN3_126_AP52</text>
<text x="282.3" y="189.6">MGTREFCLK0P_127_AL40</text>
<text x="286.3" y="187.2">MGTYRXN3_127_AL54</text>
<text x="88.1" y="196.8">MGTREFCLK1N_126_AM43</text>
<text x="88.3" y="194.4">MGTREFCLK1P_126_AM42</text>
<text x="88.4" y="192">MGTREFCLK0N_126_AN41</text>
<text x="281.9" y="196.8">MGTREFCLK1N_127_AK43</text>
<text x="282.1" y="194.4">MGTREFCLK1P_127_AK42</text>
<text x="282.2" y="192">MGTREFCLK0N_127_AL41</text>
</g>
<g font-size="2.2">
<text x="118.6" y="30.5">BC48</text>
<text x="118.6" y="32.9">BC49</text>
<text x="118.6" y="35.3">BC53</text>
<text x="312" y="30.5">AY46</text>
<text x="312" y="32.9">AY47</text>
<text x="312" y="35.3">AY51</text>
<text x="118.6" y="37.7">BC54</text>
<text x="118.6" y="40">BC44</text>
<text x="312" y="37.7">AY52</text>
<text x="312" y="40">AW44</text>
<text x="118.6" y="42.5">BC45</text>
<text x="118.6" y="44.8">BB51</text>
<text x="118.6" y="47.2">BB52</text>
<text x="312" y="42.5">AW45</text>
<text x="312" y="44.8">AW53</text>
<text x="312" y="47.2">AW54</text>
<text x="118.6" y="49.6">BB46</text>
<text x="118.6" y="52">BB47</text>
<text x="312" y="49.6">AV46</text>
<text x="312" y="52">AV47</text>
<text x="118.6" y="54.4">BA53</text>
<text x="118.6" y="56.8">BA54</text>
<text x="118.6" y="59.2">BA44</text>
<text x="312" y="54.4">AW49</text>
<text x="312" y="56.8">AW50</text>
<text x="312" y="59.2">AU44</text>
<text x="118.6" y="61.6">BA45</text>
<text x="118.6" y="63.9">BA49</text>
<text x="312" y="61.6">AU45</text>
<text x="312" y="63.9">AV51</text>
<text x="118.6" y="66.3">BA50</text>
<text x="118.6" y="68.7">AV42</text>
<text x="118.6" y="71.1">AV43</text>
<text x="312" y="66.3">AV52</text>
<text x="312" y="68.7">AR40</text>
<text x="312" y="71.1">AR41</text>
<text x="118.6" y="73.5">AT42</text>
<text x="118.6" y="75.9">AT43</text>
<text x="312" y="73.5">AP42</text>
<text x="312" y="75.9">AP43</text>
<text x="312" y="78.3">AU41</text>
<text x="312" y="80.6">AU40</text>
<text x="118.6" y="149.9">AU48</text>
<text x="312" y="149.9">AP46</text>
<text x="118.6" y="152.3">AU49</text>
<text x="118.6" y="154.7">AU53</text>
<text x="312" y="152.3">AP47</text>
<text x="312" y="154.7">AN53</text>
<text x="118.6" y="157.1">AU54</text>
<text x="118.6" y="159.4">AT46</text>
<text x="118.6" y="161.8">AT47</text>
<text x="312" y="157.1">AN54</text>
<text x="312" y="159.4">AN44</text>
<text x="312" y="161.8">AN45</text>
<text x="118.6" y="164.2">AT51</text>
<text x="118.6" y="166.6">AT52</text>
<text x="312" y="164.2">AN49</text>
<text x="312" y="166.6">AN50</text>
<text x="118.6" y="169">AR48</text>
<text x="118.6" y="171.4">AR49</text>
<text x="118.6" y="173.8">AR53</text>
<text x="312" y="169">AM46</text>
<text x="312" y="171.4">AM47</text>
<text x="312" y="173.8">AM51</text>
<text x="118.6" y="176.1">AR54</text>
<text x="118.6" y="178.6">AR44</text>
<text x="312" y="176.1">AM52</text>
<text x="312" y="178.6">AL44</text>
<text x="118.6" y="180.9">AR45</text>
<text x="118.6" y="183.3">AP51</text>
<text x="118.6" y="185.7">AP52</text>
<text x="312" y="180.9">AL45</text>
<text x="312" y="183.3">AL53</text>
<text x="312" y="185.7">AL54</text>
<text x="118.6" y="188.1">AN40</text>
<text x="118.6" y="190.5">AN41</text>
<text x="312" y="188.1">AL40</text>
<text x="312" y="190.5">AL41</text>
<text x="118.6" y="192.9">AM42</text>
<text x="118.6" y="195.2">AM43</text>
<text x="312" y="192.9">AK42</text>
<text x="312" y="195.2">AK43</text>
</g>
<g font-size="2.1" fill="#f00">
<text x="136.6" y="34.2">FMCP_HSPC_DP0_C2M_N</text>
<text x="136.6" y="31.8">FMCP_HSPC_DP0_C2M_P</text>
<text x="329.9" y="31.8">FMCP_HSPC_DP4_C2M_P</text>
<text x="329.9" y="34.2">FMCP_HSPC_DP4_C2M_N</text>
<text x="136.6" y="36.5">FMCP_HSPC_DP0_M2C_P</text>
<text x="136.6" y="38.9">FMCP_HSPC_DP0_M2C_N</text>
<text x="136.6" y="41.3">FMCP_HSPC_DP1_C2M_P</text>
<text x="329.9" y="38.9">FMCP_HSPC_DP4_M2C_N</text>
<text x="329.9" y="41.3">FMCP_HSPC_DP5_C2M_P</text>
<text x="329.9" y="36.5">FMCP_HSPC_DP4_M2C_P</text>
<text x="136.6" y="43.7">FMCP_HSPC_DP1_C2M_N</text>
<text x="136.6" y="46.1">FMCP_HSPC_DP1_M2C_P</text>
<text x="329.9" y="43.7">FMCP_HSPC_DP5_C2M_N</text>
<text x="329.9" y="46.1">FMCP_HSPC_DP5_M2C_P</text>
<text x="136.6" y="53.3">FMCP_HSPC_DP2_C2M_N</text>
<text x="136.6" y="48.5">FMCP_HSPC_DP1_M2C_N</text>
<text x="136.6" y="50.9">FMCP_HSPC_DP2_C2M_P</text>
<text x="329.9" y="48.5">FMCP_HSPC_DP5_M2C_N</text>
<text x="329.9" y="50.9">FMCP_HSPC_DP6_C2M_P</text>
<text x="329.9" y="53.3">FMCP_HSPC_DP6_C2M_N</text>
<text x="136.6" y="55.7">FMCP_HSPC_DP2_M2C_P</text>
<text x="136.6" y="58">FMCP_HSPC_DP2_M2C_N</text>
<text x="329.9" y="58">FMCP_HSPC_DP6_M2C_N</text>
<text x="329.9" y="55.7">FMCP_HSPC_DP6_M2C_P</text>
<text x="136.6" y="62.8">FMCP_HSPC_DP3_C2M_N</text>
<text x="136.6" y="65.2">FMCP_HSPC_DP3_M2C_P</text>
<text x="136.6" y="60.4">FMCP_HSPC_DP3_C2M_P</text>
<text x="329.9" y="60.4">FMCP_HSPC_DP7_C2M_P</text>
<text x="329.9" y="62.8">FMCP_HSPC_DP7_C2M_N</text>
<text x="329.9" y="65.2">FMCP_HSPC_DP7_M2C_P</text>
<text x="134.2" y="71">FMCP_HSPC_GBTCLK0_M2C_P</text>
<text x="136.6" y="67.6">FMCP_HSPC_DP3_M2C_N</text>
<text x="329.9" y="67.6">FMCP_HSPC_DP7_M2C_N</text>
<text x="134.2" y="73.3">FMCP_HSPC_GBTCLK0_M2C_N</text>
<text x="191.5" y="74.8">FMCP_HSPC_GBTCLK0_M2C_C_N</text>
<text x="191.5" y="72.3">FMCP_HSPC_GBTCLK0_M2C_C_P</text>
<text x="325.2" y="73.3">FMCP_HSPC_GBTCLK1_M2C_P</text>
<text x="325.2" y="75.7">FMCP_HSPC_GBTCLK1_M2C_N</text>
<text x="382.5" y="77.1">FMCP_HSPC_GBTCLK1_M2C_C_N</text>
<text x="382.5" y="74.8">FMCP_HSPC_GBTCLK1_M2C_C_P</text>
<text x="134.2" y="153.5">FMCP_HSPC_DP8_C2M_N</text>
<text x="134.2" y="151.2">FMCP_HSPC_DP8_C2M_P</text>
<text x="134.2" y="155.9">FMCP_HSPC_DP8_M2C_P</text>
<text x="327.6" y="153.5">FMCP_HSPC_DP12_C2M_N</text>
<text x="327.6" y="151.2">FMCP_HSPC_DP12_C2M_P</text>
<text x="327.6" y="155.9">FMCP_HSPC_DP12_M2C_P</text>
<text x="134.2" y="158.3">FMCP_HSPC_DP8_M2C_N</text>
<text x="134.2" y="160.7">FMCP_HSPC_DP9_C2M_P</text>
<text x="327.6" y="158.3">FMCP_HSPC_DP12_M2C_N</text>
<text x="327.6" y="160.7">FMCP_HSPC_DP13_C2M_P</text>
<text x="134.2" y="163.1">FMCP_HSPC_DP9_C2M_N</text>
<text x="134.2" y="167.9">FMCP_HSPC_DP9_M2C_N</text>
<text x="134.2" y="165.5">FMCP_HSPC_DP9_M2C_P</text>
<text x="327.6" y="163.1">FMCP_HSPC_DP13_C2M_N</text>
<text x="327.6" y="167.9">FMCP_HSPC_DP13_M2C_N</text>
<text x="327.6" y="165.5">FMCP_HSPC_DP13_M2C_P</text>
<text x="134.2" y="172.6">FMCP_HSPC_DP10_C2M_N</text>
<text x="134.2" y="170.3">FMCP_HSPC_DP10_C2M_P</text>
<text x="327.6" y="172.6">FMCP_HSPC_DP14_C2M_N</text>
<text x="327.6" y="170.3">FMCP_HSPC_DP14_C2M_P</text>
<text x="134.2" y="177.4">FMCP_HSPC_DP10_M2C_N</text>
<text x="134.2" y="175">FMCP_HSPC_DP10_M2C_P</text>
<text x="134.2" y="179.8">FMCP_HSPC_DP11_C2M_P</text>
<text x="327.6" y="177.4">FMCP_HSPC_DP14_M2C_N</text>
<text x="327.6" y="175">FMCP_HSPC_DP14_M2C_P</text>
<text x="327.6" y="179.8">FMCP_HSPC_DP15_C2M_P</text>
<text x="134.2" y="182.2">FMCP_HSPC_DP11_C2M_N</text>
<text x="134.2" y="184.6">FMCP_HSPC_DP11_M2C_P</text>
<text x="327.6" y="182.2">FMCP_HSPC_DP15_C2M_N</text>
<text x="327.6" y="184.6">FMCP_HSPC_DP15_M2C_P</text>
<text x="134.2" y="187">FMCP_HSPC_DP11_M2C_N</text>
<text x="134.2" y="190.3">FMCP_HSPC_GBTCLK2_M2C_P</text>
<text x="191.5" y="191.7">FMCP_HSPC_GBTCLK2_M2C_C_P</text>
<text x="327.5" y="190.3">FMCP_HSPC_GBTCLK3_M2C_P</text>
<text x="327.6" y="187">FMCP_HSPC_DP15_M2C_N</text>
<text x="384.9" y="191.7">FMCP_HSPC_GBTCLK3_M2C_C_P</text>
<text x="134.2" y="192.7">FMCP_HSPC_GBTCLK2_M2C_N</text>
<text x="191.5" y="194.1">FMCP_HSPC_GBTCLK2_M2C_C_N</text>
<text x="327.5" y="192.7">FMCP_HSPC_GBTCLK3_M2C_N</text>
<text x="384.9" y="194.1">FMCP_HSPC_GBTCLK3_M2C_C_N</text>
</g>
<g font-size="2.1" fill="#000080">
<text x="169.5" y="68.8">0.01UF</text>
<text x="179.1" y="66.4">0.01UF</text>
<text x="360.5" y="71.2">0.01UF</text>
<text x="370.1" y="68.8">0.01UF</text>
<text x="54.9" y="89.3">FPGA-XCVU37P-H2892</text>
<text x="248.3" y="94.1">FPGA-XCVU37P-H2892</text>
<text x="358.1" y="97.5">100</text>
<text x="179.1" y="185.8">0.01UF</text>
<text x="372.4" y="185.8">0.01UF</text>
<text x="169.5" y="188.2">0.01UF</text>
<text x="362.9" y="188.2">0.01UF</text>
<text x="54.9" y="208.7">FPGA-XCVU37P-H2892</text>
<text x="248.3" y="208.7">FPGA-XCVU37P-H2892</text>
</g>
<g font-size="2.1">
<text x="169.5" y="71.2">25V</text>
<text x="179.1" y="68.8">25V</text>
<text x="370.1" y="71.2">25V</text>
<text x="169.1" y="76.4" transform="rotate(-90 169.1 76.4)">1</text>
<text x="173.9" y="76.4" transform="rotate(-90 173.9 76.4)">2</text>
<text x="178.6" y="74" transform="rotate(-90 178.6 74)">1</text>
<text x="183.4" y="74" transform="rotate(-90 183.4 74)">2</text>
<text x="360.5" y="73.6">25V</text>
<text x="369.7" y="76.4" transform="rotate(-90 369.7 76.4)">1</text>
<text x="374.4" y="76.4" transform="rotate(-90 374.4 76.4)">2</text>
<text x="360.1" y="78.8" transform="rotate(-90 360.1 78.8)">1</text>
<text x="364.9" y="78.8" transform="rotate(-90 364.9 78.8)">2</text>
<text x="365.3" y="85.5">MGTAVTT</text>
<text x="357.7" y="93.1" transform="rotate(-90 357.7 93.1)">1</text>
<text x="364.9" y="93.1" transform="rotate(-90 364.9 93.1)">2</text>
<text x="169.5" y="190.5">25V</text>
<text x="179.1" y="188.2">25V</text>
<text x="362.9" y="190.5">25V</text>
<text x="372.4" y="188.2">25V</text>
<text x="169.1" y="195.7" transform="rotate(-90 169.1 195.7)">1</text>
<text x="173.9" y="195.7" transform="rotate(-90 173.9 195.7)">2</text>
<text x="178.6" y="193.4" transform="rotate(-90 178.6 193.4)">1</text>
<text x="183.4" y="193.4" transform="rotate(-90 183.4 193.4)">2</text>
<text x="362.5" y="195.7" transform="rotate(-90 362.5 195.7)">1</text>
<text x="367.3" y="195.7" transform="rotate(-90 367.3 195.7)">2</text>
<text x="372.1" y="193.4" transform="rotate(-90 372.1 193.4)">1</text>
<text x="376.8" y="193.4" transform="rotate(-90 376.8 193.4)">2</text>
</g>
<g font-size="1.7">
<text x="44.8" y="1.8">5</text>
<text x="129.8" y="1.8">4</text>
<text x="214.8" y="1.8">3</text>
<text x="299.8" y="1.8">2</text>
<text x="384.8" y="1.8">1</text>
<text x=".6" y="37.6">D</text>
<text x="427.9" y="37.6">D</text>
<text x=".6" y="105">C</text>
<text x="427.9" y="105">C</text>
<text x=".6" y="172.5">B</text>
<text x="427.9" y="172.5">B</text>
<text x=".6" y="239.9">A</text>
<text x="427.9" y="239.9">A</text>
<text x="44.8" y="273.9">5</text>
<text x="129.8" y="273.9">4</text>
<text x="214.8" y="273.9">3</text>
<text x="299.8" y="273.9">2</text>
<text x="384.8" y="273.9">1</text>
</g>
</svg>
